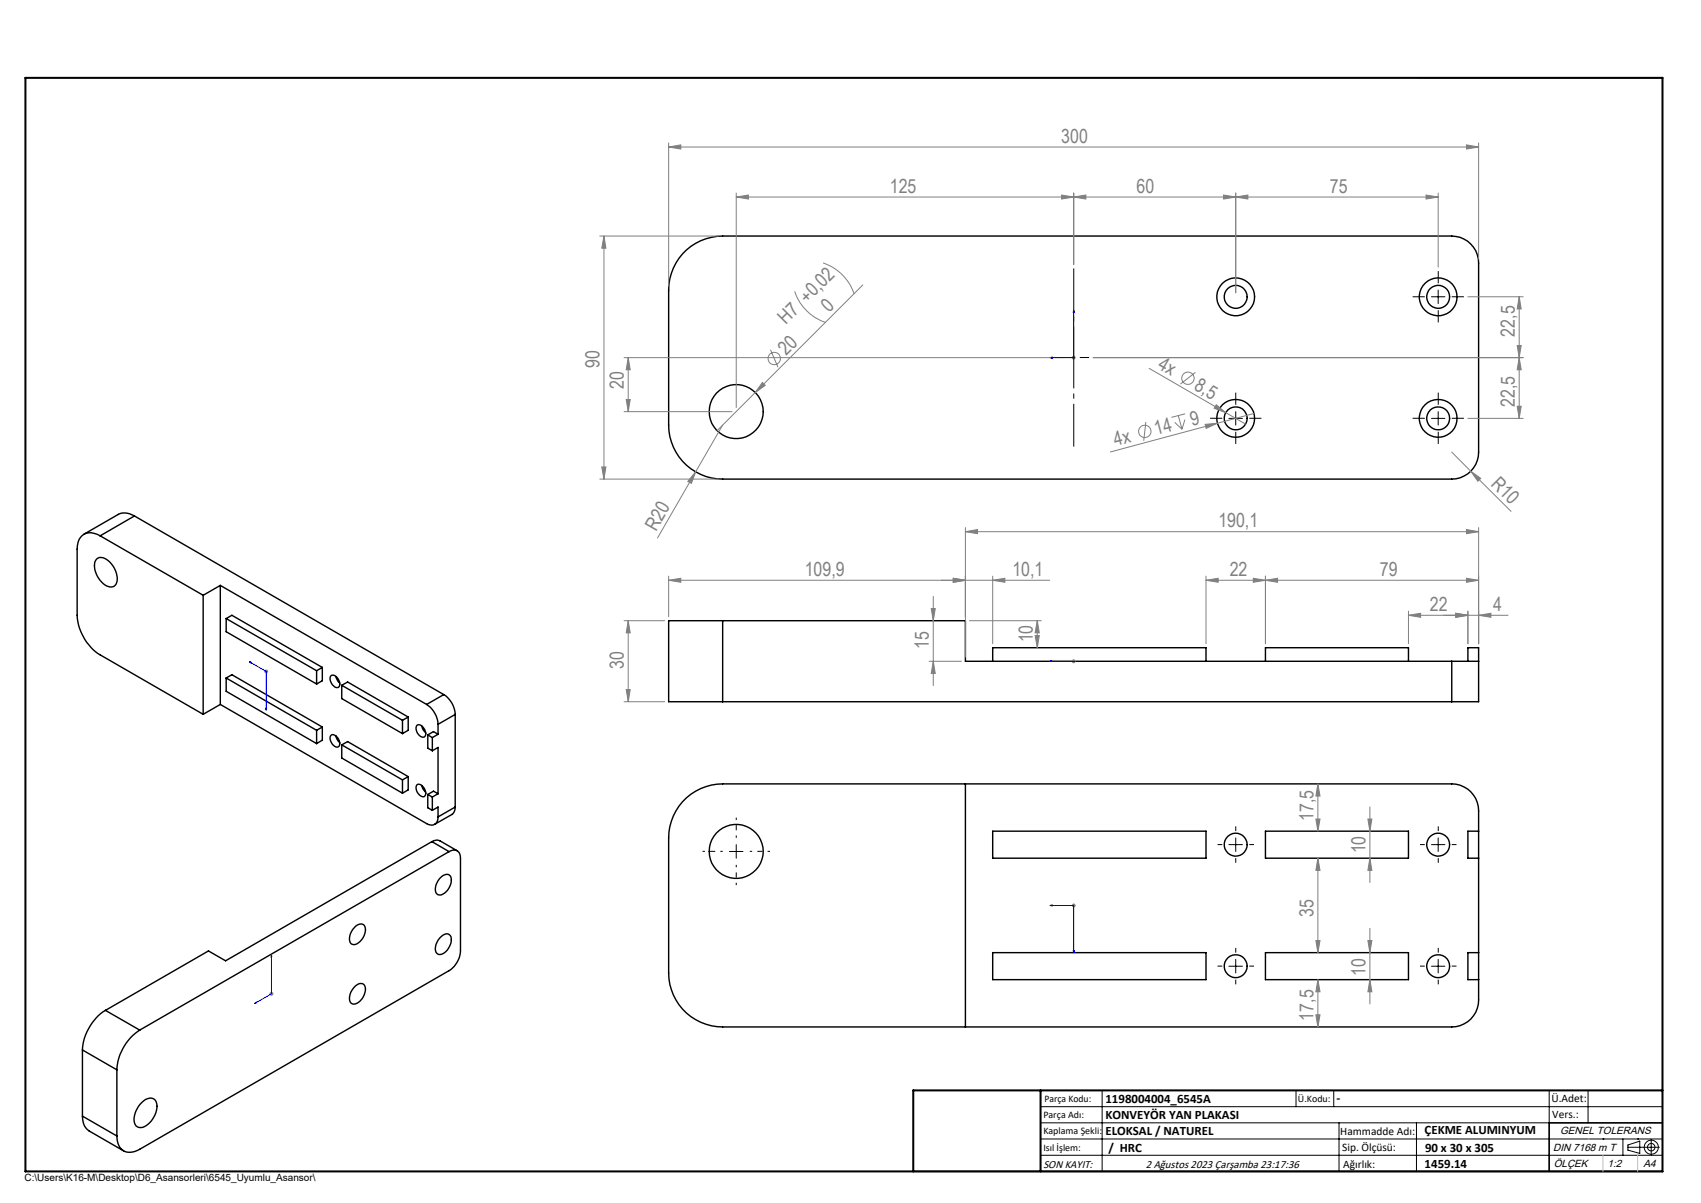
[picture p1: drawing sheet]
<svg xmlns="http://www.w3.org/2000/svg" width="420mm" height="297mm" viewBox="0 0 420 297" stroke-linecap="round" stroke-linejoin="round" font-family="sans-serif">
<g fill="none" stroke="#000" stroke-width=".35">
<path d="M169.5 61.7a13.5 13.5 0 0 1 8.9-3.4h180.1a6.7 6.7 0 0 1 6.6 6.6v46.7a6.6 6.6 0 0 1-6.6 6.7h-180.1a13.3 13.3 0 0 1-13.3-13.4v-33.3a13.4 13.4 0 0 1 4.4-9.9zM23.8 138.1a2.15 2.15 0 0 1 3 .4 5.4 5.4 0 0 1 1.9 5.7 1.8 1.8 0 0 1-2.8 .2 5.6 5.6 0 0 1-2.3-6zM24.7 132.3a3.5 3.5 0 0 0-5.2 .9l-.3 1.1-.1 1.3v16.3a12.7 12.7 0 0 0 5.6 9.8l25.5 14.7M24.7 132.3l25.5 14.7M33.2 127.4a4 4 0 0 0-4-.4l-8.5 4.9M33.2 127.4l-8.5 4.9M33.2 127.4l76.4 44.1M50.2 147v29.4M54.4 144.5l-4.2 2.5M54.4 144.5l50.9 29.4M54.4 144.5v29.4M55.8 152.7l1.5-.8 22.3 12.9"/>
<path d="M55.8 152.7l22.4 12.9M55.8 152.7v3.3l22.4 12.9M178.4 153.2h-13.3v20h13.3M178.4 153.2v20M178.4 153.2h60v10.1h120.1M54.4 173.9l50.9 29.4a1.74 1.74 0 0 0 2 .2 1.74 1.74 0 0 0 .9-1.8M54.4 173.9l-4.2 2.5M55.8 167.4l1.5-.8 22.3 12.9M55.8 167.4v3.3l22.4 12.9M55.8 167.4l22.4 12.9M78.2 165.6v3.3M79.6 164.8v3.3l-1.4 .8"/>
<path d="M79.6 179.5v3.2l-1.4 .9M79.6 164.8l-1.4 .8M79.6 179.5l-1.4 .8M81.7 166.9a1.37 1.37 0 0 1 1.9 .9l.3 .8a.84 .84 0 0 1-.4 1.1 .84 .84 0 0 1-1.1-.4 2.04 2.04 0 0 1-.7-2.4zM82.9 167l.4 .9 .6 .7M84.4 169.2l1.4-.8 15 8.6M84.4 169.2l15 8.6M84.4 169.2v3.3l15 8.6M99.4 177.8v3.3M100.8 177v3.3l-1.4 .8M100.8 177l-1.4 .8M102.9 179.1a1.35 1.35 0 0 1 1.9 1l.2 .3a.89 .89 0 0 1 0 1.2 .89 .89 0 0 1-1.1 .2 2.25 2.25 0 0 1-1-2.7z"/>
<path d="M104.1 179.2l.4 1 .6 .7M105.3 173.9a6.4 6.4 0 0 1 2.9 4.9M108.2 178.8v2.5M109.6 171.5a6.2 6.2 0 0 1 2.8 4.9M109.6 171.5l-4.3 2.4M112.4 176.4l-4.2 2.4M112.4 176.4v22.8M178.4 173.2h180.1M245.1 163.3v-3.4h52.7v3.4M312.5 163.3v-3.4h35.3v3.4M358.5 163.3h6.6M358.5 163.3v9.9"/>
<path d="M362.4 163.3v-3.4h2.7v13.3h-6.6M78.2 180.3v3.3M81.7 181.6a1.51 1.51 0 0 1 2.1 1.3l.1 .4a.84 .84 0 0 1-.4 1.1 .84 .84 0 0 1-1.1-.4 2.04 2.04 0 0 1-.7-2.4zM82.9 181.7l.4 .9 .6 .7M84.4 183.9l1.4-.8 15 8.6M84.4 183.9v3.2l15 8.7M84.4 183.9l15 8.6M99.4 192.5v3.3M100.8 191.7v3.3l-1.4 .8M100.8 191.7l-1.4 .8M102.9 193.8a1.4 1.4 0 0 1 1.9 1 1.11 1.11 0 0 1-.4 1.9 2.24 2.24 0 0 1-1.5-2.9zM104.1 193.9l.4 1 .6 .7"/>
<path d="M105.6 181.4l1.2 .7M105.6 181.4v3.3l1.2 .6M105.6 196.1v3.3l1.2 .7M105.6 196.1l1.2 .7M106.8 185.3l1.4-.8v11.5M106.8 182.1v3.2M106.8 196.8v3.3M108.2 181.3l-1.2-.7-1.4 .8M108.2 196l-1.2-.7-1.4 .8M108.2 196l-1.4 .8M108.2 181.3l-1.4 .8M112.4 199.2l-.1 1-.4 .7-4.6 2.6"/>
<path d="M112.4 199.2l-4.2 2.5M168.5 197.9a13.4 13.4 0 0 1 9.9-4.4h180.1a6.6 6.6 0 0 1 6.6 6.7v46.7a6.6 6.6 0 0 1-6.6 6.6h-180.1a13.3 13.3 0 0 1-13.3-13.3v-33.3a13.6 13.6 0 0 1 3.4-9zM238.4 193.5v60M106.6 207.8l.5-.2a1.71 1.71 0 0 1 1.6 0l4.2 2.4M106.6 207.8l-50.9 29.4-4.2-2.4-25.5 14.6M106.6 207.8l4.3 2.5M106.8 200.1l1.4-.9v2.5M108.7 216.7a1.56 1.56 0 0 1 2.6-.2 3.9 3.9 0 0 1-2.6 4.5 1.38 1.38 0 0 1-1.1-2.1l.5-1.3zM110.9 210.3a1.71 1.71 0 0 1 2-.3 1.71 1.71 0 0 1 .8 1.9v22.8a6.2 6.2 0 0 1-2.8 4.9l-76.4 44.1a3.4 3.4 0 0 1-5.1-.9l-.4-1-.1-1.3M110.9 210.3l-76.4 44M245.1 205.2h52.7v6.7h-52.7zM312.5 205.2h35.3v6.7h-35.3z"/>
<path d="M365.1 205.2h-2.7v6.7h2.7M87.8 228.7a1.32 1.32 0 0 1 1.4-.6 1.32 1.32 0 0 1 1 1 3.9 3.9 0 0 1-2.7 4.1 1.38 1.38 0 0 1-1.1-2.1l.5-1.3zM108.7 231.5a1.53 1.53 0 0 1 2.6-.3 3.7 3.7 0 0 1-2.9 4.5 1.77 1.77 0 0 1-.7-2.6zM245.1 235.2h52.7v6.7h-52.7zM312.5 235.2h35.3v6.7h-35.3zM365.1 235.2h-2.7v6.7h2.7M20.4 259.2l8.5 4.9M20.4 259.2v16.4M26 249.4a12.6 12.6 0 0 0-5.6 9.8M26 249.4l8.5 4.9M34.5 254.3a12.6 12.6 0 0 0-5.6 9.8M87.8 243.4a1.36 1.36 0 0 1 1.8-.5 1.36 1.36 0 0 1 .6 1.7 3.7 3.7 0 0 1-3 3.3 1.74 1.74 0 0 1-.7-2.5l.4-.9z"/>
<path d="M20.4 275.6a3.9 3.9 0 0 0 1.6 3.6l8.5 4.9M20.4 275.6l8.5 4.9M28.9 264.1v16.4M34.9 272.3a2.45 2.45 0 0 1 3.4-.7 4.4 4.4 0 0 1-.9 5.2 3 3 0 0 1-3.5 1.4 3.5 3.5 0 0 1 0-4.5zM410.5 277.2h-28v12M225.5 289.2h185"/>
<circle cx="305.1" cy="73.3" r="4.7"/>
<circle cx="305.1" cy="73.3" r="2.83"/>
<circle cx="355.1" cy="73.3" r="4.7"/>
<circle cx="355.1" cy="73.3" r="2.83"/>
<circle cx="181.8" cy="101.6" r="6.7"/>
<circle cx="305.1" cy="103.3" r="4.7"/>
<circle cx="305.1" cy="103.3" r="2.83"/>
<circle cx="355.1" cy="103.3" r="4.7"/>
<circle cx="355.1" cy="103.3" r="2.83"/>
<circle cx="181.8" cy="210.2" r="6.7"/>
<circle cx="305.1" cy="208.5" r="2.83"/>
<circle cx="355.1" cy="208.5" r="2.83"/>
<circle cx="305.1" cy="238.5" r="2.83"/>
<circle cx="355.1" cy="238.5" r="2.83"/>
</g>
<g fill="none" stroke="#808080" stroke-width=".25">
<path d="M165.1 36.3l3-.5v1zM165.1 35.3v35.3M165.1 36.3h200M362.1 35.8l3 .5-3 .5zM365.1 35.3v28.7M148.1 58.3h29.3M149.1 58.3v60M149.1 58.3l.5 3h-1zM181.8 48.6l3-.4v.9zM181.8 48.6h173.3M181.8 47.7v52.9M262.1 48.2l3 .4-3 .5z"/>
<path d="M265.1 48.6l3-.4v.9zM265.1 47.7v17.6M302.1 48.2l3 .4-3 .5zM305.1 47.7v24.6M305.1 48.6l3-.4v.9zM352.1 48.2l3 .4-3 .5zM355.1 47.7v18.3M196.2 71.9a12 12 0 0 0 7.7 7.7M203.2 64.9a12.3 12.3 0 0 1 7.7 7.7M213 70.3l-35.9 36M362.4 73.3h13.7M375.1 73.3v30"/>
<path d="M375.1 73.3l.5 3h-1zM154.1 88.3h105.4M154.6 98.6h1l-.5 3zM155.1 88.3v13.3M155.1 88.3l.5 3h-1zM188.2 94.4l.7 .7-2.4 1.8zM190.3 86.4l1.8 4.3M264.6 88.3h1M264.8 87.9l.7 .7M265.1 87.8v1M265.5 87.9l-.7 .7M269.9 88.3h106.2"/>
<path d="M283.7 90.9l23.9 13.8M295.2 91.9l-3.7 2.9M300.3 99.9l2.3 2-2.8-1.1zM374.6 85.3h1l-.5 3zM375.1 88.3l.5 3h-1zM148.1 118.3h29.3M148.6 115.3h1l-.5 3zM154.1 101.6h26.7M171.8 116.5l-1.1 2.8-.9-.5zM171.8 116.5l-9.5 16.3M178.4 104.9l-6.6 11.6M282.9 104.2l-.5 4.6"/>
<path d="M290.1 104.3l1.8 1.7M290.9 102.6l1 3.4M292.6 103.6l-.7 2.4M292.6 102.2l-3.4 .8M297.6 104.8l3-.3-2.8 1.3zM309.6 102.1l-35.4 9.5M358.5 111.6l4.6 4.7M362.4 103.3h13.7M363.1 116.3l2.5 1.8-.7 .7zM363.1 116.3l10 10M374.6 100.3h1l-.5 3zM238.4 131.3l3-.6v1.1z"/>
<path d="M238.4 130.2v32M238.4 131.3h126.7M362.1 130.7l3 .6-3 .5zM365.1 130.2v28.7M154.1 153.2h10M155.1 153.2v20M155.1 153.2l.5 3h-1zM165.1 143.3l3-.5v1zM165.1 143.3h94.1M165.1 142.2v10.1M229.9 150.2h1l-.5 3zM230.4 147.2v22.1"/>
<path d="M235.4 142.8l3 .5-3 .5zM239.4 153.2h17.7M245.1 143.3l3-.5v1zM245.1 142.2v16.7M255.6 156.9h1l-.5 3zM256.1 153.2l.5 3h-1zM256.1 153.2v6.7M297.8 143.3l3-.5v1zM297.8 143.3h67.3M297.8 142.2v16.7M309.5 142.8l3 .5-3 .5zM312.5 142.2v16.7"/>
<path d="M312.5 143.3l3-.5v1zM347.8 151.9l3-.5v1zM347.8 150.9v8M347.8 151.9h24.6M359.4 151.4l3 .5-3 .5zM362.1 142.8l3 .5-3 .5zM362.4 150.9v8M365.1 151.9l3-.5v1zM65.2 165.8h1M65.4 165.4l.7 .7M65.7 165.3v1M66.1 165.4l-.7 .7"/>
<path d="M154.1 173.2h10M154.6 170.2h1l-.5 3zM229.4 163.3h8M230.4 163.3l.5 3h-1zM264.6 163.3h1M264.8 162.9l.7 .7M265.1 162.7v1.1M265.5 162.9l-.7 .7M325.4 193.5l.5 3h-1zM325.4 193.5v11.7M338.2 199.2v18.7M324.9 202.2h1l-.5 3z"/>
<path d="M325.4 211.9v23.3M325.4 211.9l.5 3h-1zM337.7 202.2h1l-.5 3zM338.2 211.9l.5 3h-1zM264.6 223.6h1M264.8 223.2l.7 .7M265.1 223v1M265.5 223.2l-.7 .7M324.9 232.2h1l-.5 3zM337.7 232.2h1l-.5 3zM338.2 229.2v18.7M66.5 245.4h1.1"/>
<path d="M66.7 245l.7 .7M67 244.9v.9M67.4 245l-.7 .7M324.9 250.5h1l-.5 3zM325.4 241.9l.5 3h-1zM325.4 241.9v11.6M338.2 241.9l.5 3h-1z"/>
<circle cx="191.2" cy="88.5" r="1.54"/>
<circle cx="293.3" cy="93.4" r="1.53"/>
<circle cx="282.7" cy="106.5" r="1.52"/>
</g>
<g fill="none" stroke="#000" stroke-width=".25">
<path d="M350.2 19.2h60.3v12.6M353.4 73.3h3.4M355.1 71.6v3.4M303.4 103.3h3.4M305.1 101.6v3.3M353.4 103.3h3.4M355.1 101.6v3.3M180.1 210.2h3.3M181.8 208.5v3.4M303.4 208.5h3.4M305.1 206.9v3.3M353.4 208.5h3.4"/>
<path d="M355.1 206.9v3.3M303.4 238.5h3.4M305.1 236.9v3.3M353.4 238.5h3.4M355.1 236.9v3.3M256.9 273.2h153.6M256.9 277.2h153.6M272.1 269.2v20M320 269.2v4M329.3 269.2v4M330.6 277.2v12M349.7 277.2v12"/>
<path d="M382.5 269.2v20M392.1 269.2v8M256.9 281.2h153.6M256.9 285.2h153.6M395.8 281.2h.1M400.7 281.2v4M402 283.2h7.7M402 282.7l2.9-1v3.1l-2.9-.9zM404.4 281.2h.1M407.7 281.3v3.8"/>
<circle cx="407.7" cy="283.2" r=".93"/>
<circle cx="407.7" cy="283.2" r="1.74"/>
</g>
<g fill="none" stroke="#00f" stroke-width=".25">
<path d="M265.1 76.5l.2 .6h-.3zM265.1 76.5v11.8h-5.9M259.2 88.3l.6-.2v.3zM61.6 163.4l.4 .1v.2zM61.6 163.4l4.1 2.4v9.6M65.6 174.8l.2 .1-.1 .5zM259.2 163.3h.6h-.6M259.2 163.3h5.9M265 163.3h.3zM265.1 163.3h.1M67 235.8l.1 .4-.2 .1zM67 235.8v9.6l-4.1 2.4"/>
<path d="M259.2 223.6l.6-.2v.3zM259.2 223.6h5.9v11.7M265 234.7h.3l-.2 .6zM62.9 247.8l.4-.4v.2z"/>
</g>
<path d="M268.9 88.3h-8.4" fill="none" stroke="#000" stroke-width=".25" stroke-dasharray="15.2 1.3 1.3 1.3" stroke-dashoffset="12.9" stroke-linecap="butt"/>
<path d="M265.1 66.3v44" fill="none" stroke="#000" stroke-width=".25" stroke-dasharray="15.2 1.3 1.3 1.3" stroke-dashoffset="4.7" stroke-linecap="butt"/>
<g fill="none" stroke="#000" stroke-width=".25" stroke-dasharray="15.2 1.3 1.3 1.3" stroke-linecap="butt">
<path d="M351.8 73.3h-3M355.1 69.9v-3M355.1 76.6v3M358.5 73.3h3M305.1 99.9v-3M355.1 99.9v-3M301.8 103.3h-3M305.1 106.6v3M308.5 103.3h3M351.8 103.3h-3M355.1 106.6v3M358.5 103.3h3"/>
<path d="M301.8 208.5h-1.2M305.1 205.2v-1.2M305.1 211.9v1.1M308.5 208.5h1.1M351.8 208.5h-1.2M355.1 205.2v-1.2M355.1 211.9v1.1M358.5 208.5h1.1M301.8 238.5h-1.2M305.1 235.2v-1.2M308.5 238.5h1.1M351.8 238.5h-1.2"/>
<path d="M355.1 235.2v-1.2M358.5 238.5h1.1M305.1 241.9v1.1M355.1 241.9v1.1"/>
</g>
<path d="M178.5 210.2h-5M181.8 206.9v-5M181.8 213.5v5M185.1 210.2h5" fill="none" stroke="#000" stroke-width=".25" stroke-dasharray="15.2 1.3 1.3 1.3" stroke-dashoffset="14.6" stroke-linecap="butt"/>
<path d="M6.3 19.2h404.2v270h-404.2zM256.9 269.2v20M410.5 269.2h-185v20" fill="none" stroke="#000" stroke-width=".5"/>
<path d="M392.1 281.2h.1M395.8 285.2v4M404.4 285.2v4" fill="none" stroke="#c0c0c0" stroke-width=".25"/>
<g fill="#00f">
<path d="M259.2 88.3l.6 .1v-.3zM265.1 76.5l-.1 .6h.3z"/>
<path d="M259.2 163.3h.6zM265 163.3h.3z"/>
<path d="M61.6 163.4l.4 .1v.2zM65.6 174.8l.2 .1-.1 .5zM62.9 247.8l.4-.2v-.2zM67 235.8l-.1 .5 .2-.1zM259.2 223.6l.6-.2v.3zM265 234.7h.3l-.2 .6z"/>
</g>
<g fill="#808080">
<path d="M300.3 99.9l2.3 2-2.8-1.1z"/>
<path d="M297.6 104.8l3-.3-2.8 1.3z"/>
<path d="M188.2 94.4l.7 .7-2.4 1.8z"/>
<path d="M171.8 116.5l-1.1 2.8-.9-.5z"/>
<path d="M363.1 116.3l2.5 1.8-.7 .7z"/>
<path d="M359.4 151.4l3 .5-3 .5zM347.8 151.9l3-.5v1z"/>
<path d="M305.1 48.6l3-.4v.9zM352.1 48.2l3 .4-3 .5z"/>
<path d="M181.8 48.6l3-.4v.9zM262.1 48.2l3 .4-3 .5zM265.1 48.6l3-.4v.9zM302.1 48.2l3 .4-3 .5z"/>
<path d="M359.4 151.4l3 .5-3 .5zM365.1 151.9l3-.5v1z"/>
<path d="M362.1 130.7l3 .6-3 .5zM238.4 131.3l3-.6v1.1zM362.1 142.8l3 .5-3 .5zM312.5 143.3l3-.5v1z"/>
<path d="M309.5 142.8l3 .5-3 .5zM297.8 143.3l3-.5v1z"/>
<path d="M230.4 163.3l.5 3h-1zM229.9 150.2h1l-.5 3z"/>
<path d="M338.2 211.9l.5 3h-1zM337.7 202.2h1l-.5 3z"/>
<path d="M324.9 202.2h1l-.5 3zM325.4 193.5l.5 3h-1z"/>
<path d="M374.6 85.3h1l-.5 3zM375.1 73.3l.5 3h-1zM154.6 170.2h1l-.5 3zM155.1 153.2l.5 3h-1zM325.4 211.9l.5 3h-1zM324.9 232.2h1l-.5 3zM337.7 232.2h1l-.5 3zM338.2 241.9l.5 3h-1z"/>
<path d="M325.4 241.9l.5 3h-1zM324.9 250.5h1l-.5 3z"/>
<path d="M148.6 115.3h1l-.5 3zM149.1 58.3l.5 3h-1z"/>
<path d="M256.1 153.2l.5 3h-1zM255.6 156.9h1l-.5 3z"/>
<path d="M375.1 88.3l.5 3h-1zM374.6 100.3h1l-.5 3zM155.1 88.3l.5 3h-1zM154.6 98.6h1l-.5 3z"/>
<path d="M235.4 142.8l3 .5-3 .5zM245.1 143.3l3-.5v1z"/>
<path d="M165.1 36.3l3-.5v1zM362.1 35.8l3 .5-3 .5z"/>
<path d="M165.1 143.3l3-.5v1zM235.4 142.8l3 .5-3 .5z"/>
</g>
<g font-size="4.8" fill="#808080">
<text x="262.1" y="35.2">300</text>
<text x="219.7" y="47.6">125</text>
<text x="280.6" y="47.6">60</text>
<text x="328.4" y="47.6">75</text>
<text x="204.8" y="77.2" transform="rotate(-45 204.8 77.2)">0</text>
<text x="194.1" y="80.3" transform="rotate(-45 194.1 80.3)">H7 +0,02</text>
<text x="374" y="83.1" transform="rotate(-90 374 83.1)">22,5</text>
<text x="194.1" y="87.9" transform="rotate(-45 194.1 87.9)">20</text>
<text x="148" y="90.9" transform="rotate(-90 148 90.9)">90</text>
<text x="285.7" y="90.8" transform="rotate(30 285.7 90.8)">4x</text>
<text x="154" y="96" transform="rotate(-90 154 96)">20</text>
<text x="294.6" y="96" transform="rotate(30 294.6 96)">8,5</text>
<text x="374" y="100.5" transform="rotate(-90 374 100.5)">22,5</text>
<text x="285.5" y="107.4" transform="rotate(-15 285.5 107.4)">14</text>
<text x="294.4" y="105.1" transform="rotate(-15 294.4 105.1)">9</text>
<text x="275.5" y="110.1" transform="rotate(-15 275.5 110.1)">4x</text>
<text x="368" y="119.6" transform="rotate(45 368 119.6)">R10</text>
<text x="162" y="131.3" transform="rotate(-60 162 131.3)">R20</text>
<text x="300.8" y="130.2">190,1</text>
<text x="198.7" y="142.2">109,9</text>
<text x="250" y="142.2">10,1</text>
<text x="303.6" y="142.2">22</text>
<text x="340.7" y="142.2">79</text>
<text x="353.1" y="150.8">22</text>
<text x="368.6" y="150.8">4</text>
<text x="229.4" y="160.2" transform="rotate(-90 229.4 160.2)">15</text>
<text x="255" y="158.6" transform="rotate(-90 255 158.6)">10</text>
<text x="154" y="165.2" transform="rotate(-90 154 165.2)">30</text>
<text x="324.4" y="202.7" transform="rotate(-90 324.4 202.7)">17,5</text>
<text x="337.2" y="210.7" transform="rotate(-90 337.2 210.7)">10</text>
<text x="324.4" y="226.3" transform="rotate(-90 324.4 226.3)">35</text>
<text x="337.2" y="241" transform="rotate(-90 337.2 241)">10</text>
<text x="324.4" y="252" transform="rotate(-90 324.4 252)">17,5</text>
</g>
<g font-size="3.2">
<text x="272.9" y="272.3">1198004004_6545A</text>
<text x="330" y="272.2">-</text>
<text x="272.9" y="280.3">ELOKSAL / NATUREL</text>
<text x="272.9" y="276.3">KONVEYÖR YAN PLAKASI</text>
<text x="351.8" y="280">ÇEKME ALUMINYUM</text>
<text x="273.7" y="284.4">/ HRC</text>
<text x="351.9" y="284.3">90 x 30 x 305</text>
<text x="351.8" y="288.3">1459.14</text>
</g>
<g font-size="2.8">
<text x="383" y="272.2">Ü.Adet:</text>
<text x="330.9" y="280.3">Hammadde Adı:</text>
<text x="383.3" y="276">Vers.:</text>
<text x="331.4" y="284.3">Sip. Ölçüsü:</text>
<text x="257.6" y="288.3">SON KAYIT:</text>
<text x="282.9" y="288.3">2 Ağustos 2023 Çarşamba 23:17:36</text>
<text x="331.6" y="288.3">Ağırlık:</text>
</g>
<g font-size="2.6">
<text x="385.2" y="279.9">GENEL TOLERANS</text>
<text x="383.5" y="284">DIN 7168 m T</text>
<text x="383.6" y="288.1">ÖLÇEK</text>
<text x="396.9" y="288.1">1:2</text>
<text x="405.8" y="288.1">A4</text>
</g>
<g font-size="2.5">
<text x="257.9" y="272">Parça Kodu:</text>
<text x="320.5" y="272">Ü.Kodu:</text>
<text x="257.6" y="280">Kaplama Şekli:</text>
<text x="257.6" y="276">Parça Adı:</text>
<text x="257.6" y="284.1">Isıl İşlem:</text>
<text x="6.1" y="291.6">C:\Users\K16-M\Desktop\D6_Asansorleri\6545_Uyumlu_Asansor\</text>
</g>
</svg>
